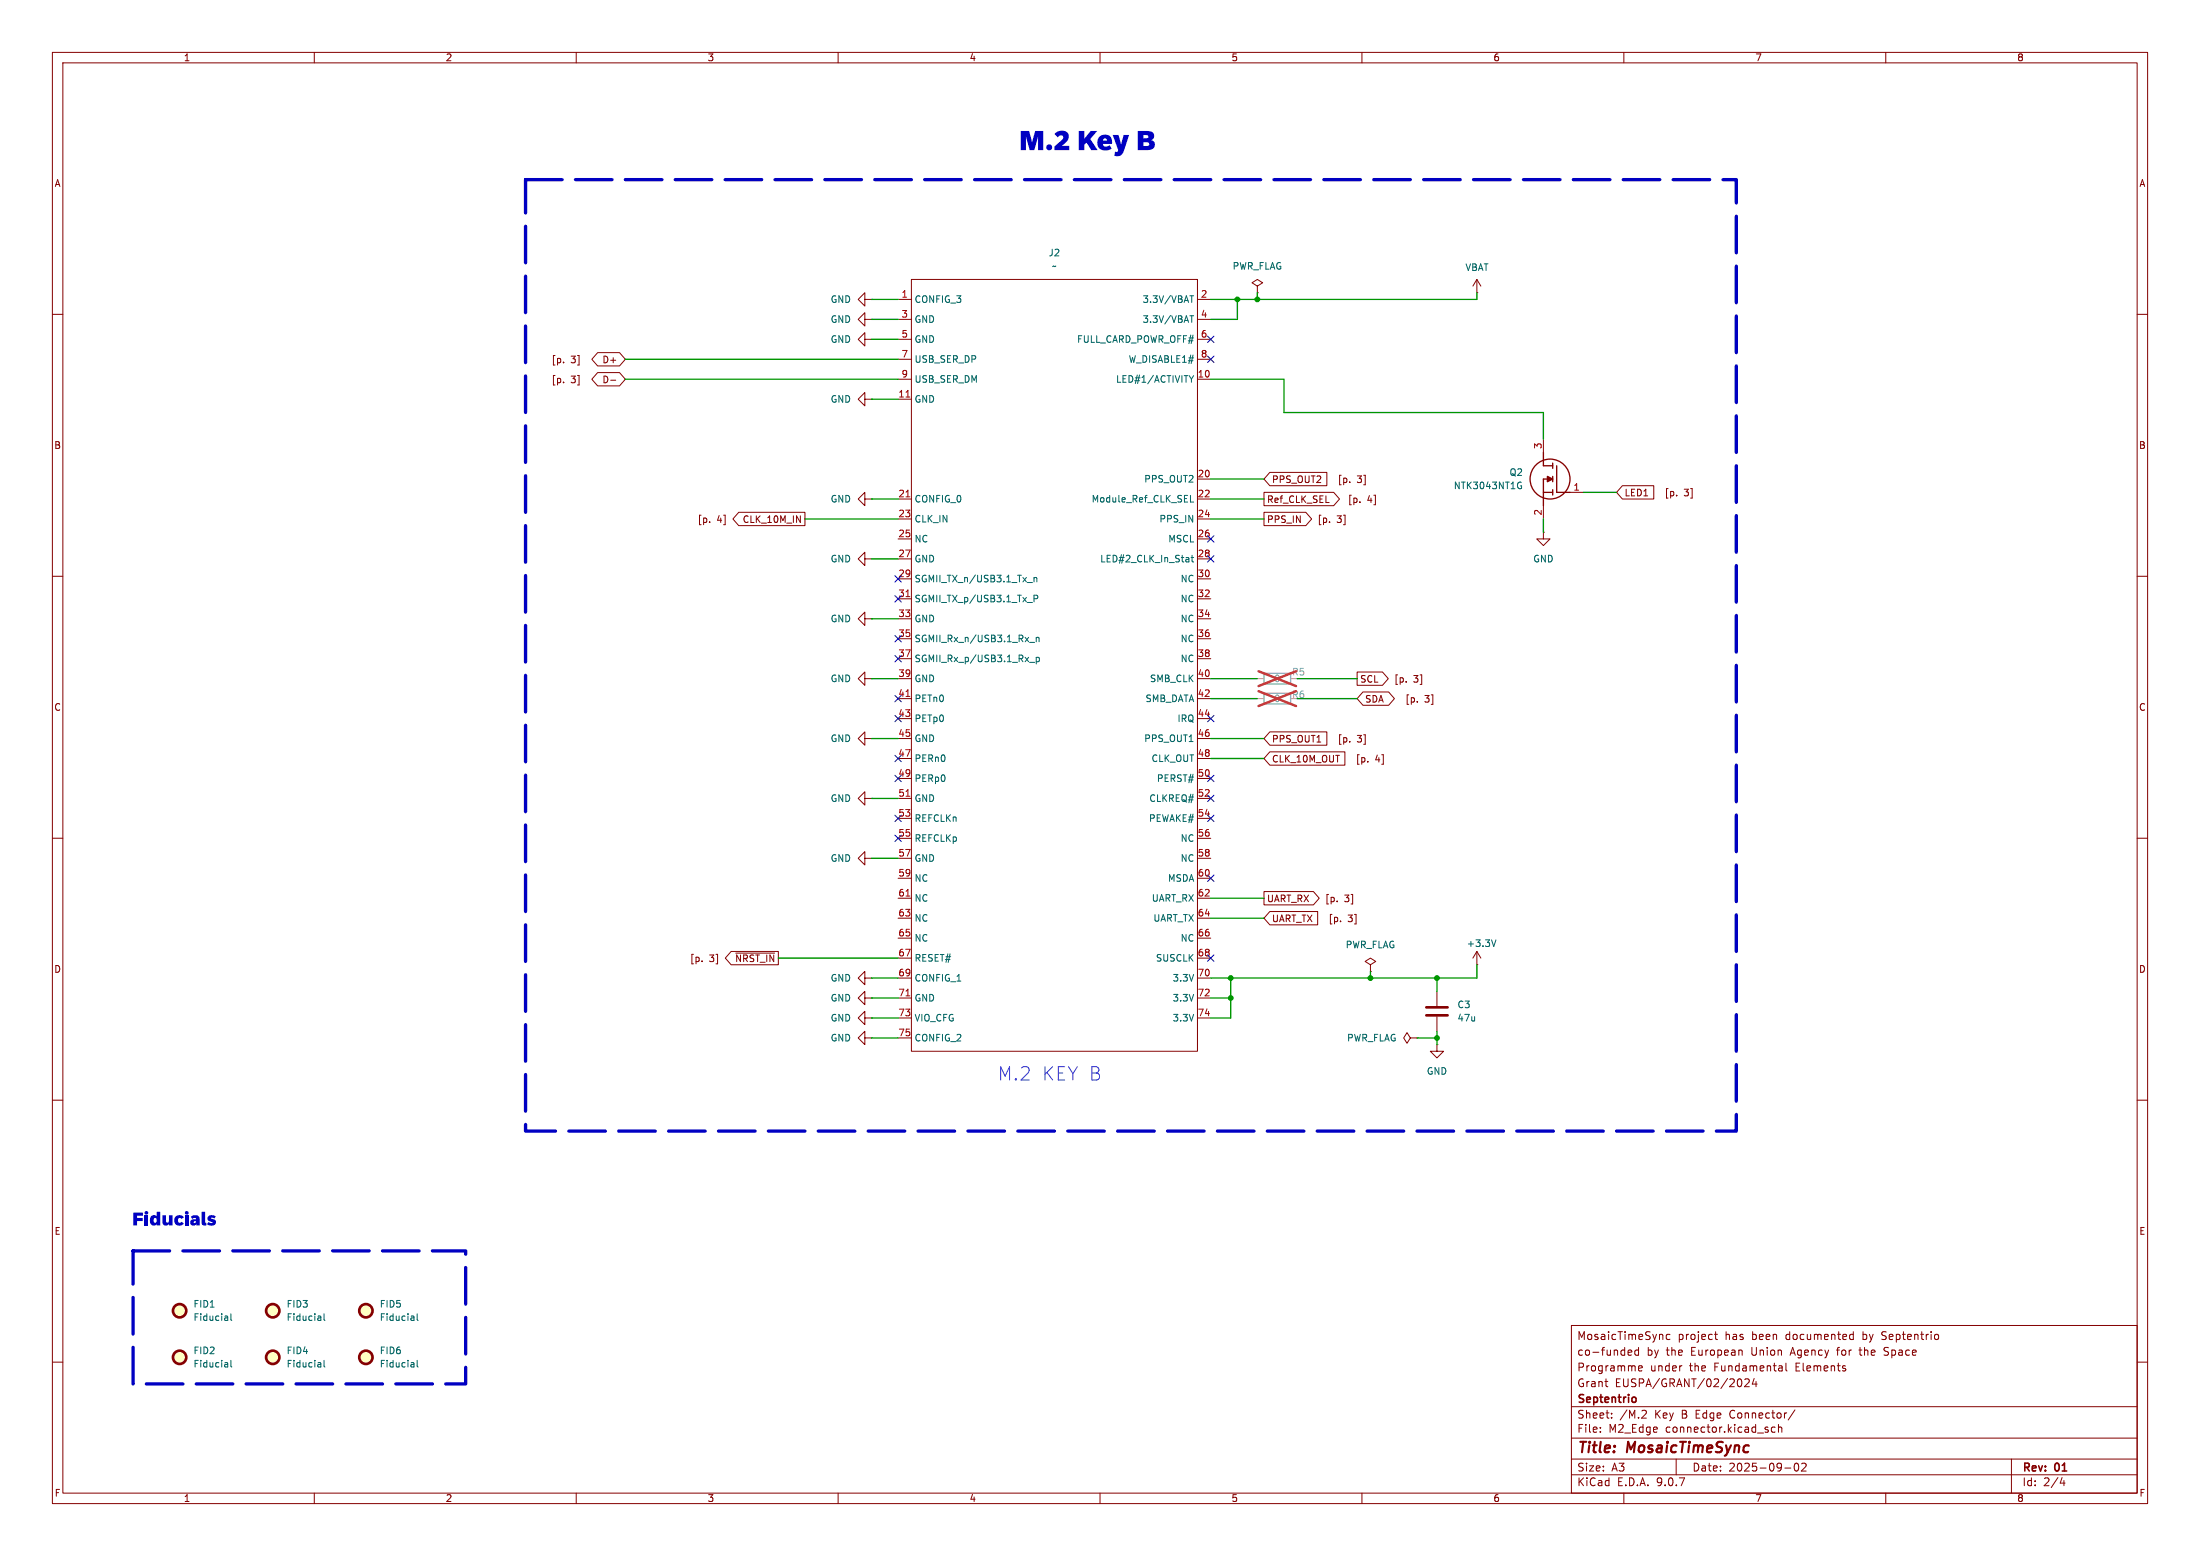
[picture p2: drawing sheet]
<svg xmlns="http://www.w3.org/2000/svg" width="420mm" height="297mm" viewBox="0 0 420 297" stroke-linecap="round" stroke-linejoin="round" font-family="sans-serif">
<g fill="none" stroke="#840000" stroke-width=".19">
<path d="M10 10h400v277h-400zM12 12h396v273h-396zM60 10v2M110 10v2M160 10v2M210 10v2M260 10v2M310 10v2M360 10v2M165.1 57.2v-1.3l-1.3 1.3 1.3 1.2v-1.2h1.3M166.4 57.2h.1M171.4 57.2h2.6"/>
<path d="M174 53.3h54.6v147.4h-54.6zM228.6 57.2h2.5M240 54.6l1-.6-1-.7-1 .7 1 .6v1.3M240 55.9h.1M281.9 55.9h.1M281.9 53.3l-.7 1.3M281.9 53.3l.8 1.3M281.9 53.3v2.6M10 60h2M107.6 69.1v.2M107.6 72.9v.2M114.1 67.3h4.2l1.1 1.3-1.1 1.3h-4.2l-1.1-1.3z"/>
<path d="M114.1 71.1h4.2l1.1 1.3-1.1 1.3h-4.2l-1.1-1.3zM116.6 72.6h.9M165.1 76.2v-1.3l-1.3 1.3 1.3 1.3v-1.3h1.3M165.1 61v-1.3l-1.3 1.3 1.3 1.2v-1.2h1.3M165.1 64.8v-1.3l-1.3 1.3 1.3 1.2v-1.2h1.3M166.4 76.2h.1M166.4 61h.1M166.4 64.8h.1M171.4 61h2.6M171.4 64.8h2.6M171.4 68.6h2.6M171.4 72.4h2.6"/>
<path d="M171.4 76.2h2.6M228.6 61h2.5M228.6 64.8h2.5M228.6 68.6h2.5M228.6 72.4h2.5M408 60h2M135.5 99.6v.1M141 97.8h12.7v2.5h-12.7l-1.1-1.2zM152.1 98.5l.7 1.2v-1.2M165.1 95.3v-1.3l-1.3 1.3 1.3 1.2v-1.2h1.3M166.4 95.3h.1M171.4 95.3h2.6"/>
<path d="M171.4 99.1h2.6M228.6 95.3h2.5M228.6 99.1h2.5M228.6 91.4h2.5M241.3 94h13.3l1.1 1.3-1.1 1.2h-13.3zM241.3 97.8h8l1.1 1.3-1.1 1.2h-8zM242.4 90.2h10.9v2.5h-10.9l-1.1-1.3zM253.8 99.6v.1M257.7 92v.1M259.6 95.8v.1M294.6 83.8v2.6M294.6 96.5v2.6"/>
<path d="M299.7 94h2.6M309.7 92.7h6v2.6h-6l-1.1-1.3zM320.1 94.5v.2M10 110h2M165.1 106.7v-1.3l-1.3 1.3 1.3 1.3v-1.3h1.3M165.1 118.1v-1.3l-1.3 1.3 1.3 1.3v-1.3h1.3M166.4 106.7h.1M166.4 118.1h.1M171.4 102.9h2.6M171.4 106.7h2.6M171.4 110.5h2.6M171.4 114.3h2.6"/>
<path d="M171.4 118.1h2.6M228.6 102.9h2.5M228.6 106.7h2.5M228.6 110.5h2.5M228.6 114.3h2.5M228.6 118.1h2.5M294.6 101.6v1.3h1.3l-1.3 1.2-1.2-1.2h1.2M294.6 101.6h.1M408 110h2M165.1 129.5v-1.2l-1.3 1.2 1.3 1.3v-1.3h1.3M166.4 129.5h.1M171.4 121.9h2.6"/>
<path d="M171.4 125.7h2.6M171.4 129.5h2.6M171.4 133.4h2.6M171.4 137.2h2.6M228.6 121.9h2.5M228.6 125.7h2.5M228.6 129.5h2.5M228.6 133.4h2.5M228.6 137.2h2.5M242.4 139.7h10.9v2.5h-10.9l-1.1-1.2zM259.1 128.3h4.8l1.1 1.2-1.1 1.3h-4.8zM260.2 132.1h4.9l1.1 1.3-1.1 1.2h-4.9l-1.1-1.2z"/>
<path d="M268.4 130.1v.1M270.6 133.9v.1M10 160h2M165.1 141v-1.3l-1.3 1.3 1.3 1.2v-1.2h1.3M165.1 152.4v-1.3l-1.3 1.3 1.3 1.3v-1.3h1.3M166.4 141h.1M166.4 152.4h.1M171.4 141h2.6M171.4 144.8h2.6M171.4 148.6h2.6M171.4 152.4h2.6M171.4 156.2h2.6"/>
<path d="M228.6 141h2.5M228.6 144.8h2.5M228.6 148.6h2.5M228.6 152.4h2.5M228.6 156.2h2.5M242.4 143.5h14.3v2.6h-14.3l-1.1-1.3zM257.7 141.5v.1M261.1 145.3v.2M408 160h2M165.1 163.8v-1.2l-1.3 1.2 1.3 1.3v-1.3h1.3M166.4 163.8h.1M171.4 160h2.6"/>
<path d="M171.4 163.8h2.6M171.4 167.6h2.6M171.4 171.5h2.6M171.4 175.3h2.6M171.4 179.1h2.6M228.6 160h2.5M228.6 163.8h2.5M228.6 167.6h2.5M228.6 171.5h2.5M228.6 175.3h2.5M228.6 179.1h2.5M241.3 170.2h9.4l1.1 1.3-1.1 1.2h-9.4z"/>
<path d="M242.4 174h9.1v2.5h-9.1l-1.1-1.2zM255.3 172v.1M255.9 175.8v.1M134 183.4v.2M139.6 181.6h9v2.6h-9l-1.1-1.3zM140.5 181.9h7.4M165.1 186.7v-1.3l-1.3 1.3 1.3 1.3v-1.3h1.3M165.1 190.5v-1.3l-1.3 1.3 1.3 1.3v-1.3h1.3M165.1 194.3v-1.3l-1.3 1.3 1.3 1.3v-1.3h1.3M165.1 198.1v-1.2l-1.3 1.2 1.3 1.3v-1.3h1.3M166.4 186.7h.1M166.4 190.5h.1"/>
<path d="M166.4 194.3h.1M166.4 198.1h.1M171.4 182.9h2.6M171.4 186.7h2.6M171.4 190.5h2.6M171.4 194.3h2.6M171.4 198.1h2.6M228.6 182.9h2.5M228.6 186.7h2.5M228.6 190.5h2.5M228.6 194.3h2.5M261.6 184.2l1-.7-1-.6-1 .6 1 .7v1.2"/>
<path d="M261.6 185.4h.1M269.2 198.1l-.6-1-.6 1 .6 1 .6-1h1.3M270.5 198.1h.1M274.3 199.4v1.3h1.3l-1.3 1.2-1.3-1.2h1.3M274.3 199.4h.1M274.3 189.2v2.8M274.3 194.1v2.8M281.9 184.2h.1M281.9 181.6v2.6M281.9 181.6l-.7 1.3M281.9 181.6l.8 1.3M10 210h2"/>
<path d="M408 210h2M300 253h108v32h-108zM310.9 258.6h.5M310.9 257.8l.4-.1 .2 .3-.7 .2M312.8 257.2v1.5M312.8 257.8l-.4-.1-.3 .3 .1 .6h.6M318.8 254.8l-.4-.1-.3 .3 .1 .6h.6M327.3 254.7h.6M327.5 254.2v1.3l.4 .2M353.2 255.6h.6M353.2 254.8h.6M353.8 254.2v1.5"/>
<path d="M354.9 257.7h.5M359.7 258.6l.5 .1M359.9 257.2l-.2 .3v.3l.2 .1M369.9 254.8l.2 .2-.2 .6M10 260h2M300 278.5h108M300 274.5h108M300 268.5h108M305.5 273.2v.2M305.5 272.5v.1M306.4 263.7h.5M306.8 264.7h.1"/>
<path d="M307.7 270.5v.2M307.7 269.8v.1M312.8 261.2l.7-.2-.1-.2-.4-.1-.2 .2 .1 .7h.5M313.7 269.2l.5 .1 .1 .3-.9 1.1h.9M320 278.5v3M320.9 260.7h.2M332 263.2a.8 .8 0 0 1 .5 .7 .8 .8 0 0 1-.5 .8M333.1 263.3l.6-.1 .2 .1v.3l-.9 1.1h.9M334.9 263.1l-.4 1.1h.9M335.2 263.7v1M338.9 272.5l-.5-.1-.2 .3 .1 .6h.6M339.5 272.5l.2-.1 .4 .1 .1 .9"/>
<path d="M339.5 271.9v1.5M340.2 260.8v.9M340.2 261.6l-.1 .1M340.2 261l-.1 .1M340.9 260.2v1.3l.3 .2M342.7 269.1l-1.3 1.9M342.7 279.4l.2-.1a.8 .8 0 0 1 .5 .7 .8 .8 0 0 1-.5 .8l-.2-.2-.2-.4zM343.9 279.4l.6-.1 .2 .1 .1 .3-.9 1.1h.9M384 278.5v6.5M408 260h2M60 285v2M110 285v2"/>
<path d="M160 285v2M210 285v2M260 285v2M300 281.5h108M310 285v2M340.7 280.2h1.2M360 285v2M393.7 282l-.4 1.1h.9M394 282.6v1"/>
</g>
<path d="M311.8 266.7l.4 .1 .1 .2v.5l-.5 .2" fill="none" stroke="#840000" stroke-width=".3"/>
<path d="M241.3 128.5h5.1v2.1h-5.1zM241.3 132.3h5.1v2.1h-5.1z" fill="none" stroke="#a1a1a1" stroke-width=".25"/>
<path d="M240 129.5h1.3M240 133.4h1.3" fill="none" stroke="#a1a1a1" stroke-width=".19"/>
<path d="M240.3 128.1l7.1 2.9M240.3 131.9l7.1 2.9M247.4 128.1l-7.1 2.9M247.4 131.9l-7.1 2.9" fill="none" stroke="#e12e31" stroke-width=".46"/>
<g fill="#ffffc2" stroke="#ffffc2" stroke-width=".19">
<circle cx="52.1" cy="250.2" r="1.27"/>
<circle cx="52.1" cy="259.1" r="1.27"/>
<circle cx="69.8" cy="259.1" r="1.27"/>
<circle cx="34.3" cy="250.2" r="1.27"/>
<circle cx="34.3" cy="259.1" r="1.27"/>
<circle cx="69.8" cy="250.2" r="1.27"/>
</g>
<g fill="none" stroke="#840000" stroke-width=".51">
<path d="M272.3 192.3h4.1M272.3 193.8h4.1"/>
<circle cx="34.3" cy="250.2" r="1.27"/>
<circle cx="34.3" cy="259.1" r="1.27"/>
<circle cx="52.1" cy="259.1" r="1.27"/>
<circle cx="52.1" cy="250.2" r="1.27"/>
<circle cx="69.8" cy="250.2" r="1.27"/>
<circle cx="69.8" cy="259.1" r="1.27"/>
</g>
<g fill="none" stroke="#006464" stroke-width=".19">
<path d="M227.1 56.5h.8M227.5 56.5v1.2M227 71.7l.4 .7M227.1 60.3h.8M227.4 72.4v.6M227.5 60.3v1.2M227.9 71.7l-.5 .7M227.3 94.6v1.2h.6M289.9 92.1h.5M290.2 92.7h.3v.5h-.6M196.1 111.2h1M196.1 115h1"/>
<path d="M197.4 110.2v.9M197.4 114.3l.6-.1 .1-.2v-.3l-.7-.1v1.3M197.4 110.3l.2-.1 .3 .1v.8M226.9 106.5l.1 .8M227 107.2l-.2 .1M227 106.7l-.2 .1M227.4 106.4h.5M227.6 106v1.1l.3 .2M196.6 122.6h.9M196.6 126.4h.9M197.8 121.7v.8M197.8 125.5v1.2"/>
<path d="M197.8 121.8l.2-.1h.3l.1 .8M197.8 125.5h.4l.2 .2-.1 .5h-.5M285.6 179.4l-.4 1.3M43.4 251.3l.1 .7M43.5 252h-.1M43.5 251.5l-.1 .1M44.1 250.8v1.1l.2 .1M44.1 259.7v1l.2 .2M61.2 251.3l.1 .7M61.3 252h-.2M61.3 251.5l-.2 .1M61.9 250.8v1.1l.1 .1"/>
<path d="M61.9 259.7v1l.1 .2M79 251.3v.7M79 252h-.1M79 251.5l-.1 .1M79.6 259.7v1l.2 .2M79.6 250.8v1.1l.2 .1M43.4 260.1l.1 .8M43.5 260.9h-.1M43.5 260.4h-.1M61.2 260.1l.1 .8M61.3 260.9h-.2M61.3 260.4h-.2"/>
<path d="M79 260.1v.8M79 260.9h-.1M79 260.4h-.1"/>
</g>
<path d="M173 75.8h.7M173 94.8h.7M173 113.9h.7M173 132.9h.7M173 152h.7M173 171h.7M173 190.1h.7" fill="none" stroke="#a90000" stroke-width=".19"/>
<g fill="none" stroke="#840000" stroke-width=".25">
<path d="M294.6 94h1.8M294.6 86.4v2.5h1.8M296.4 88.4v1M296.4 90.9v1M296.4 93.5v1M296.4 91.4h-1.8v5.1M297.2 88.9v5.1h2.5"/>
<circle cx="295.9" cy="91.4" r="3.8"/>
</g>
<path d="M295.4 90.9l1 .5-1 .5z" fill="#840000" stroke="#840000" stroke-width=".25"/>
<g fill="none" stroke="#009600" stroke-width=".25">
<path d="M166.4 57.2h5M236.2 57.2v3.8h-5.1M240 55.9v1.3M281.9 55.9v1.3h-50.8M119.4 72.4h52M119.4 68.6h52M166.4 61h5M166.4 64.8h5M166.4 76.2h5M231.1 72.4h14v6.3h49.5v5.1M153.7 99.1h17.7M166.4 95.3h5"/>
<path d="M231.1 91.4h10.2M231.1 95.3h10.2M231.1 99.1h10.2M294.6 99.1v2.5M302.3 94h6.3M166.4 106.7h5M166.4 118.1h5M166.4 129.5h5M231.1 129.5h8.9M231.1 133.4h8.9M247.6 129.5h11.5M247.6 133.4h11.5"/>
<path d="M166.4 141h5M166.4 152.4h5M231.1 141h10.2M231.1 144.8h10.2M166.4 163.8h5M231.1 175.3h10.2M231.1 171.5h10.2M148.6 182.9h22.8M166.4 186.7h5M166.4 194.3h5M166.4 198.1h5M166.4 190.5h5"/>
<path d="M231.1 190.5h3.8M234.9 186.7v7.6h-3.8M261.6 185.4v1.3M270.5 198.1h3.8M274.3 186.7v2.5M274.3 196.9v2.5M281.9 184.2v2.5h-50.8"/>
</g>
<g fill="none" stroke="#000084" stroke-width=".19">
<path d="M230.5 64.2l1.2 1.2M230.5 68l1.2 1.2M231.7 64.2l-1.2 1.2M231.7 68l-1.2 1.2M170.8 113.7l1.3 1.2M170.8 109.9l1.3 1.2M172.1 113.7l-1.3 1.2M172.1 109.9l-1.3 1.2M230.5 102.3l1.2 1.2M230.5 106.1l1.2 1.2M231.7 102.3l-1.2 1.2M231.7 106.1l-1.2 1.2"/>
<path d="M170.8 136.6l1.3 1.2M170.8 132.7l1.3 1.3M170.8 125.1l1.3 1.2M170.8 121.3l1.3 1.2M172.1 136.6l-1.3 1.2M172.1 132.7l-1.3 1.3M172.1 125.1l-1.3 1.2M172.1 121.3l-1.3 1.2M230.5 136.6l1.2 1.2M231.7 136.6l-1.2 1.2M170.8 148l1.3 1.2M170.8 144.2l1.3 1.2"/>
<path d="M170.8 159.4l1.3 1.2M170.8 155.6l1.3 1.2M172.1 148l-1.3 1.2M172.1 144.2l-1.3 1.2M172.1 159.4l-1.3 1.2M172.1 155.6l-1.3 1.2M230.5 148l1.2 1.2M230.5 155.6l1.2 1.2M230.5 151.8l1.2 1.2M231.7 148l-1.2 1.2M231.7 155.6l-1.2 1.2M231.7 151.8l-1.2 1.2"/>
<path d="M230.5 167l1.2 1.2M231.7 167l-1.2 1.2M230.5 182.3l1.2 1.2M231.7 182.3l-1.2 1.2"/>
</g>
<path d="M100.3 34.3h231.2v181.6h-231.2zM25.4 238.8h63.5v25.4h-63.5z" fill="none" stroke="#0000c2" stroke-width=".63" stroke-dasharray="7 2.5"/>
<g fill="#009600" stroke="#009600" stroke-width=".19">
<circle cx="234.9" cy="190.5" r=".46"/>
<circle cx="234.9" cy="186.7" r=".46"/>
<circle cx="274.3" cy="198.1" r=".46"/>
<circle cx="274.3" cy="186.7" r=".46"/>
<circle cx="261.6" cy="186.7" r=".46"/>
<circle cx="236.2" cy="57.2" r=".46"/>
<circle cx="240" cy="57.2" r=".46"/>
</g>
<text font-size="5.3" fill="#0000c2" x="194.6" y="30.1">M.2 Key B</text>
<g font-size="3.5" fill="#2b33ff">
<text x="190.5" y="206.5">M.2</text>
<text x="198.9" y="206.5">KEY B</text>
</g>
<text font-size="3.5" fill="#0000c2" x="25.3" y="234.8">Fiducials</text>
<g font-size="2.8" fill="#840000">
<text x="301" y="277.9">Title:</text>
<text x="310.6" y="277.9">MosaicTimeSync</text>
</g>
<g font-size="2.1" fill="#840000">
<text x="301" y="256">MosaicTimeSync</text>
<text x="320.3" y="256">project</text>
<text x="329.4" y="256">has</text>
<text x="334.6" y="256">been</text>
<text x="341.2" y="256">documented</text>
<text x="356" y="256">by</text>
<text x="359.8" y="256">Septentrio</text>
<text x="301" y="262">Programme</text>
<text x="301" y="259">co-funded</text>
<text x="314.4" y="259">by</text>
<text x="315" y="262">under</text>
<text x="318.2" y="259">the</text>
<text x="322.6" y="262">the</text>
<text x="323" y="259">European</text>
<text x="327.4" y="262">Fundamental</text>
<text x="334.6" y="259">Union</text>
<text x="342.3" y="259">Agency</text>
<text x="343" y="262">Elements</text>
<text x="351.3" y="259">for</text>
<text x="355.7" y="259">the</text>
<text x="360.5" y="259">Space</text>
<text x="301" y="268.2">Septentrio</text>
<text x="301" y="265">Grant</text>
<text x="308.3" y="265">EUSPA/GRANT/02/2024</text>
<text x="301" y="273.7">File:</text>
<text x="301" y="271">Sheet:</text>
<text x="307.1" y="273.7">M2_Edge</text>
<text x="309.2" y="271">/M.2</text>
<text x="315.9" y="271">Key</text>
<text x="318" y="273.7">connector.kicad_sch</text>
<text x="321.2" y="271">B Edge</text>
<text x="330.6" y="271">Connector/</text>
<text x="301" y="281.1">Size:</text>
<text x="307.6" y="281.1">A3</text>
<text x="323" y="281.1">Date:</text>
<text x="330" y="281.1">2025-09-02</text>
<text x="386" y="281.3">Rev:</text>
<text x="392.4" y="281.3">01</text>
<text x="301" y="283.9">KiCad</text>
<text x="308.7" y="283.9">E.D.A.</text>
<text x="316.3" y="283.9">9.0.7</text>
<text x="386" y="283.9">Id:</text>
<text x="390.1" y="283.9">2/4</text>
</g>
<g font-size="1.8" fill="#840000">
<text x="35" y="11.9">1</text>
<text x="85" y="11.9">2</text>
<text x="135" y="11.9">3</text>
<text x="185" y="11.9">4</text>
<text x="235" y="11.9">5</text>
<text x="285" y="11.9">6</text>
<text x="335" y="11.9">7</text>
<text x="385" y="11.9">8</text>
<text x="10.3" y="35.9">A</text>
<text x="408.3" y="35.9">A</text>
<text x="105.2" y="69.5">[p.</text>
<text x="109" y="69.5">3]</text>
<text x="114.9" y="69.5">D+</text>
<text x="105.2" y="73.3">[p.</text>
<text x="109" y="73.3">3]</text>
<text x="114.9" y="73.3">D-</text>
<text x="10.3" y="85.9">B</text>
<text x="408.2" y="85.9">B</text>
<text x="242.7" y="92.4">PPS_OUT2</text>
<text x="255.3" y="92.4">[p.</text>
<text x="259" y="92.4">3]</text>
<text x="310" y="94.9">LED1</text>
<text x="317.7" y="94.9">[p.</text>
<text x="321.5" y="94.9">3]</text>
<text x="133.1" y="100">[p.</text>
<text x="136.8" y="100">4]</text>
<text x="141.7" y="100">CLK_10M_IN</text>
<text x="241.8" y="96.2">Ref_CLK_SEL</text>
<text x="241.8" y="100">PPS_IN</text>
<text x="251.4" y="100">[p.</text>
<text x="255.2" y="100">3]</text>
<text x="257.2" y="96.2">[p.</text>
<text x="261" y="96.2">4]</text>
<text x="259.6" y="130.5">SCL</text>
<text x="266" y="130.5">[p.</text>
<text x="269.8" y="130.5">3]</text>
<text x="10.3" y="135.9">C</text>
<text x="260.5" y="134.3">SDA</text>
<text x="268.2" y="134.3">[p.</text>
<text x="271.9" y="134.3">3]</text>
<text x="408.2" y="135.9">C</text>
<text x="242.7" y="141.9">PPS_OUT1</text>
<text x="255.3" y="141.9">[p.</text>
<text x="259" y="141.9">3]</text>
<text x="242.7" y="145.7">CLK_10M_OUT</text>
<text x="258.7" y="145.7">[p.</text>
<text x="262.5" y="145.7">4]</text>
<text x="241.8" y="172.4">UART_RX</text>
<text x="252.9" y="172.4">[p.</text>
<text x="256.6" y="172.4">3]</text>
<text x="242.7" y="176.2">UART_TX</text>
<text x="253.5" y="176.2">[p.</text>
<text x="257.3" y="176.2">3]</text>
<text x="10.3" y="185.9">D</text>
<text x="131.6" y="183.8">[p.</text>
<text x="135.4" y="183.8">3]</text>
<text x="140.2" y="183.8">~{NRST_IN}</text>
<text x="408.2" y="185.9">D</text>
<text x="10.3" y="235.9">E</text>
<text x="408.3" y="235.9">E</text>
<text x="10.3" y="285.9">F</text>
<text x="35" y="286.9">1</text>
<text x="85" y="286.9">2</text>
<text x="135" y="286.9">3</text>
<text x="185" y="286.9">4</text>
<text x="235" y="286.9">5</text>
<text x="285" y="286.9">6</text>
<text x="335" y="286.9">7</text>
<text x="385" y="286.9">8</text>
<text x="408.3" y="285.9">F</text>
</g>
<g font-size="1.8" fill="#006464">
<text x="200.1" y="49.1">J2</text>
<text x="200.7" y="51.7">~</text>
<text x="235.2" y="51.7">PWR_FLAG</text>
<text x="279.7" y="51.9">VBAT</text>
<text x="158.5" y="58">GND</text>
<text x="174.5" y="58">CONFIG_3</text>
<text x="218" y="58">3.3V/VBAT</text>
<text x="158.5" y="61.8">GND</text>
<text x="158.5" y="65.6">GND</text>
<text x="174.5" y="61.8">GND</text>
<text x="174.5" y="65.6">GND</text>
<text x="205.5" y="65.6">FULL_CARD_POWR_OFF#</text>
<text x="218" y="61.8">3.3V/VBAT</text>
<text x="174.5" y="69.4">USB_SER_DP</text>
<text x="215.4" y="69.4">W_DISABLE1#</text>
<text x="158.5" y="77.1">GND</text>
<text x="174.5" y="73.3">USB_SER_DM</text>
<text x="174.5" y="77.1">GND</text>
<text x="213" y="73.3">LED#1/ACTIVITY</text>
<text x="218.3" y="92.3">PPS_OUT2</text>
<text x="277.4" y="93.6">NTK3043NT1G</text>
<text x="288.1" y="91">Q2</text>
<text x="158.5" y="96.1">GND</text>
<text x="174.5" y="96.1">CONFIG_0</text>
<text x="174.5" y="99.9">CLK_IN</text>
<text x="208.3" y="96.1">Module_Ref_CLK_SEL</text>
<text x="221.2" y="99.9">PPS_IN</text>
<text x="158.5" y="107.5">GND</text>
<text x="174.5" y="103.7">NC</text>
<text x="174.5" y="107.5">GND</text>
<text x="209.9" y="107.5">LED#2_CLK_In_Stat</text>
<text x="222.9" y="103.7">MSCL</text>
<text x="292.6" y="107.5">GND</text>
<text x="174.5" y="111.4">SGMII_TX_n/USB3.1_Tx_n</text>
<text x="225.3" y="111.4">NC</text>
<text x="158.5" y="119">GND</text>
<text x="174.5" y="115.2">SGMII_TX_p/USB3.1_Tx_P</text>
<text x="174.5" y="119">GND</text>
<text x="225.3" y="115.2">NC</text>
<text x="225.3" y="119">NC</text>
<text x="174.5" y="122.8">SGMII_Rx_n/USB3.1_Rx_n</text>
<text x="225.3" y="122.8">NC</text>
<text x="158.5" y="130.4">GND</text>
<text x="174.5" y="126.6">SGMII_Rx_p/USB3.1_Rx_p</text>
<text x="174.5" y="130.4">GND</text>
<text x="219.4" y="130.4">SMB_CLK</text>
<text x="225.3" y="126.6">NC</text>
<text x="174.5" y="134.2">PETn0</text>
<text x="218.6" y="134.2">SMB_DATA</text>
<text x="158.5" y="141.8">GND</text>
<text x="174.5" y="138">PETp0</text>
<text x="174.5" y="141.8">GND</text>
<text x="218.3" y="141.8">PPS_OUT1</text>
<text x="224.7" y="138">IRQ</text>
<text x="174.5" y="145.6">PERn0</text>
<text x="174.5" y="149.5">PERp0</text>
<text x="219.7" y="145.6">CLK_OUT</text>
<text x="220.8" y="149.5">PERST#</text>
<text x="158.5" y="153.3">GND</text>
<text x="174.5" y="153.3">GND</text>
<text x="219.3" y="153.3">CLKREQ#</text>
<text x="174.5" y="157.1">REFCLKn</text>
<text x="174.5" y="160.9">REFCLKp</text>
<text x="219.2" y="157.1">PEWAKE#</text>
<text x="225.3" y="160.9">NC</text>
<text x="158.5" y="164.7">GND</text>
<text x="174.5" y="164.7">GND</text>
<text x="225.3" y="164.7">NC</text>
<text x="174.5" y="168.5">NC</text>
<text x="174.5" y="172.3">NC</text>
<text x="219.8" y="172.3">UART_RX</text>
<text x="222.9" y="168.5">MSDA</text>
<text x="174.5" y="176.1">NC</text>
<text x="174.5" y="179.9">NC</text>
<text x="220.1" y="176.1">UART_TX</text>
<text x="225.3" y="179.9">NC</text>
<text x="174.5" y="183.7">RESET#</text>
<text x="220.6" y="183.7">SUSCLK</text>
<text x="256.8" y="181.2">PWR_FLAG</text>
<text x="279.9" y="180.9">+3.3V</text>
<text x="158.5" y="187.6">GND</text>
<text x="158.5" y="191.4">GND</text>
<text x="174.5" y="187.6">CONFIG_1</text>
<text x="174.5" y="191.4">GND</text>
<text x="223.8" y="187.6">3.3V</text>
<text x="223.8" y="191.4">3.3V</text>
<text x="158.5" y="195.2">GND</text>
<text x="174.5" y="195.2">VIO_CFG</text>
<text x="223.8" y="195.2">3.3V</text>
<text x="278.1" y="192.6">C3</text>
<text x="278.1" y="195.2">47u</text>
<text x="158.5" y="199">GND</text>
<text x="174.5" y="199">CONFIG_2</text>
<text x="257.1" y="199">PWR_FLAG</text>
<text x="272.3" y="205.3">GND</text>
<text x="36.8" y="249.8">FID1</text>
<text x="54.6" y="249.8">FID3</text>
<text x="72.4" y="249.8">FID5</text>
<text x="36.8" y="252.3">Fiducial</text>
<text x="54.6" y="252.3">Fiducial</text>
<text x="72.4" y="252.3">Fiducial</text>
<text x="36.8" y="258.7">FID2</text>
<text x="36.8" y="261.2">Fiducial</text>
<text x="54.6" y="258.7">FID4</text>
<text x="54.6" y="261.2">Fiducial</text>
<text x="72.4" y="258.7">FID6</text>
<text x="72.4" y="261.2">Fiducial</text>
</g>
<g font-size="1.8" fill="#a90000">
<text x="172" y="56.9">1</text>
<text x="229.2" y="56.9">2</text>
<text x="172" y="60.7">3</text>
<text x="172" y="64.5">5</text>
<text x="229.2" y="60.7">4</text>
<text x="229.2" y="64.5">6</text>
<text x="172" y="68.3">7</text>
<text x="229.2" y="68.3">8</text>
<text x="171.4" y="75.9">11</text>
<text x="172" y="72.1">9</text>
<text x="228.6" y="72.1">10</text>
<text x="294.4" y="85.8" transform="rotate(-90 294.4 85.8)">3</text>
<text x="171.4" y="95">21</text>
<text x="228.6" y="91.2">20</text>
<text x="228.6" y="95">22</text>
<text x="300.3" y="93.7">1</text>
<text x="171.4" y="98.8">23</text>
<text x="228.6" y="98.8">24</text>
<text x="294.4" y="98.5" transform="rotate(-90 294.4 98.5)">2</text>
<text x="171.4" y="102.6">25</text>
<text x="171.4" y="106.4">27</text>
<text x="228.6" y="102.6">26</text>
<text x="228.6" y="106.4">28</text>
<text x="171.4" y="110.2">29</text>
<text x="228.6" y="110.2">30</text>
<text x="171.4" y="114">31</text>
<text x="171.4" y="117.9">33</text>
<text x="228.6" y="114">32</text>
<text x="228.6" y="117.9">34</text>
<text x="171.4" y="121.7">35</text>
<text x="171.4" y="125.5">37</text>
<text x="228.6" y="121.7">36</text>
<text x="228.6" y="125.5">38</text>
<text x="171.4" y="129.3">39</text>
<text x="228.6" y="129.3">40</text>
<text x="171.4" y="133.1">41</text>
<text x="171.4" y="136.9">43</text>
<text x="228.6" y="133.1">42</text>
<text x="228.6" y="136.9">44</text>
<text x="171.4" y="140.7">45</text>
<text x="228.6" y="140.7">46</text>
<text x="171.4" y="144.5">47</text>
<text x="171.4" y="148.3">49</text>
<text x="228.6" y="144.5">48</text>
<text x="228.6" y="148.3">50</text>
<text x="171.4" y="152.1">51</text>
<text x="171.4" y="156">53</text>
<text x="228.6" y="152.1">52</text>
<text x="228.6" y="156">54</text>
<text x="171.4" y="159.8">55</text>
<text x="228.6" y="159.8">56</text>
<text x="171.4" y="163.6">57</text>
<text x="171.4" y="167.4">59</text>
<text x="228.6" y="163.6">58</text>
<text x="228.6" y="167.4">60</text>
<text x="171.4" y="171.2">61</text>
<text x="228.6" y="171.2">62</text>
<text x="171.4" y="175">63</text>
<text x="171.4" y="178.8">65</text>
<text x="228.6" y="175">64</text>
<text x="228.6" y="178.8">66</text>
<text x="171.4" y="182.6">67</text>
<text x="228.6" y="182.6">68</text>
<text x="171.4" y="186.4">69</text>
<text x="171.4" y="190.2">71</text>
<text x="228.6" y="186.4">70</text>
<text x="228.6" y="190.2">72</text>
<text x="171.4" y="194.1">73</text>
<text x="171.4" y="197.9">75</text>
<text x="228.6" y="194.1">74</text>
</g>
<g font-size="1.8" fill="#989898">
<text x="243.1" y="130.4">0</text>
<text x="246.6" y="129.1">R5</text>
<text x="243.1" y="134.2">0</text>
<text x="246.6" y="133.5">R6</text>
</g>
</svg>
